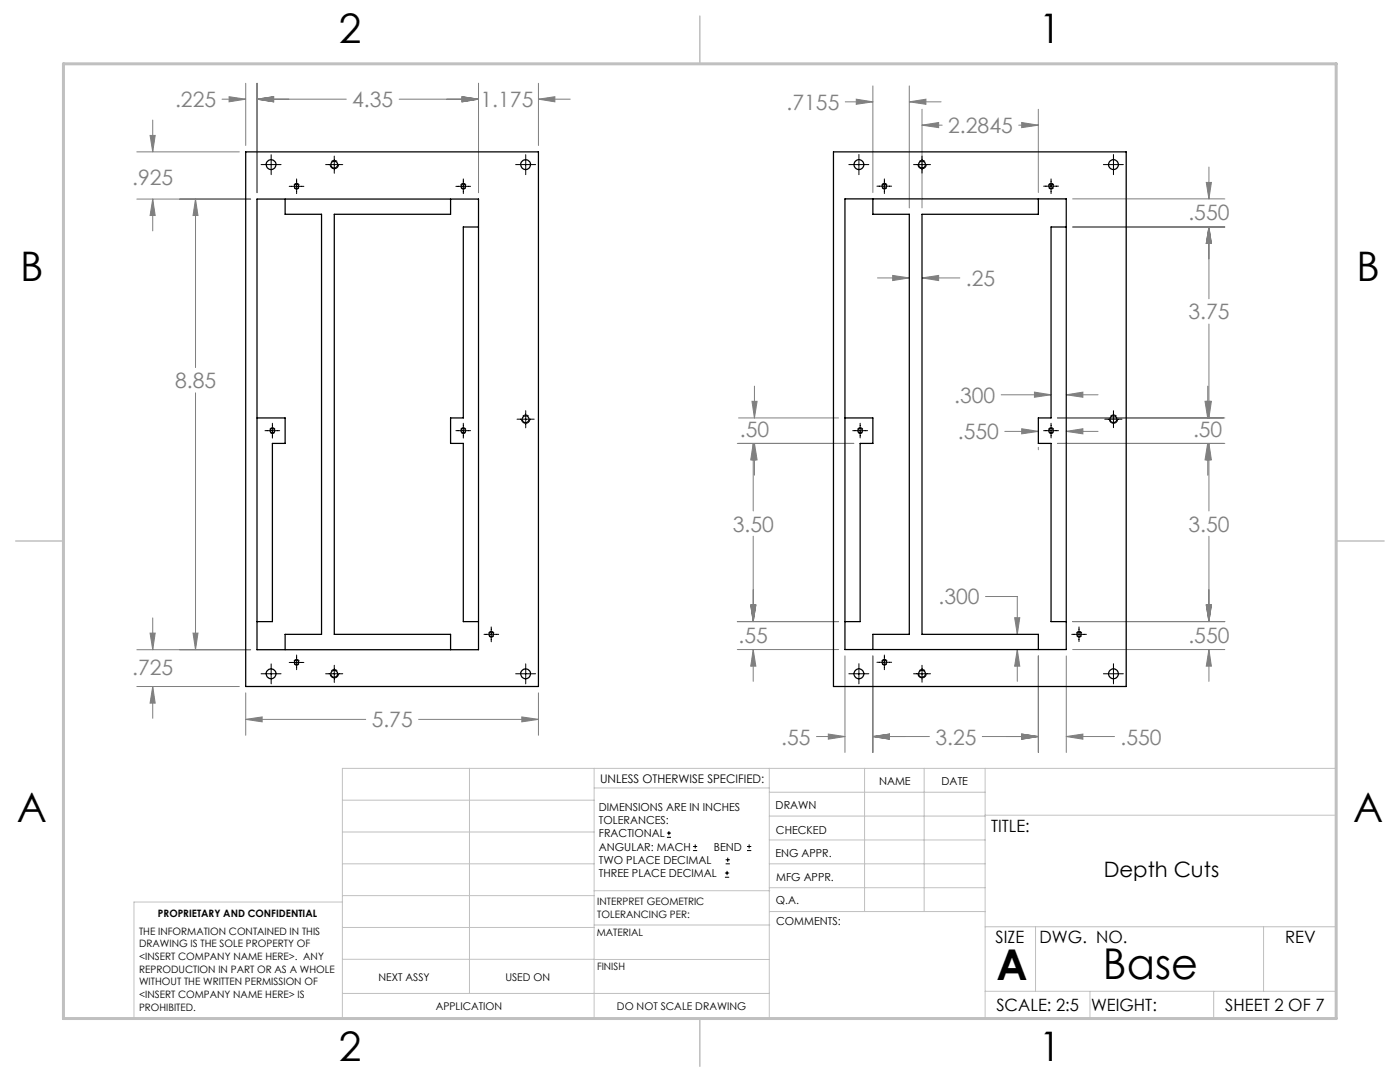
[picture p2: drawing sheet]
<svg xmlns="http://www.w3.org/2000/svg" width="279mm" height="216mm" viewBox="0 0 279 216" stroke-linecap="round" stroke-linejoin="round" font-family="sans-serif">
<g fill="none" stroke="#000" stroke-width=".2">
<path d="M52.1 32.8h4M54.1 30.9v4M57.7 37.2h2.9M59.2 35.7v2.9M65 32.8h3.4M66.7 31.2v3.4M91 37.2h2.9M92.5 35.7v2.9M102.9 32.8h4M104.9 30.9v4M169.4 32.8h4M171.4 30.8v4.1"/>
<path d="M175 37.1h2.9M176.5 35.7v2.9M182.3 32.8h3.4M184 31.2v3.3M208.3 37.1h2.9M209.8 35.7v2.9M220.2 32.8h4M222.2 30.8v4.1M52.9 85.9h2.9M54.4 84.5v2.9M91 85.9h2.9M92.5 84.5v2.9"/>
<path d="M103.2 83.6h3.4M104.9 82v3.4M170.2 85.9h2.9M171.7 84.5v2.9M208.3 85.9h2.9M209.8 84.5v2.9M220.5 83.6h3.4M222.2 82v3.3M52.1 134.4h4M54.1 132.5v4M57.7 132.2h2.9M59.2 130.7v2.9"/>
<path d="M65 134.4h3.4M66.7 132.8v3.4M96.6 126.6h2.9M98 125.1v3M102.9 134.4h4M104.9 132.5v4M169.4 134.4h4M171.4 132.4v4.1M175 132.2h2.9M176.5 130.7v2.9M182.3 134.4h3.4M184 132.8v3.3"/>
<path d="M213.9 126.6h2.9M215.3 125.1v2.9M220.2 134.4h4M222.2 132.4v4.1M133.1 167.1h.8M133.1 166.2h.8M133.5 165.8v.9M138.3 169.7h.8M138.3 168.9h.8M138.7 168.5v.8M144.7 175h.8M144.7 174.2h.8"/>
<path d="M144.8 172.4h.9M144.8 171.6h.9M145.1 173.8v.8M145.2 171.1v.9M149.1 169.7h.8M149.1 168.9h.8M149.5 168.5v.8"/>
</g>
<g fill="none" stroke="#808080" stroke-width=".2">
<path d="M44.3 19.8h4.7M45.7 19.3l3.3 .5-3.3 .5zM49 16.6v12.4M51.3 19.8l3.3-.5v1zM51.3 16.6v21.9M51.3 19.8h17.8M79.7 19.8h15.8M92.2 19.3l3.3 .5-3.3 .5zM95.5 16.6v21.9M107.5 19.8l3.2-.5v1zM107.5 19.8h6.3M107.5 16.6v12.4"/>
<path d="M170.9 19.8l3.3 .5-3.3 .5zM174.2 17.1v21.3M181.5 17.1v24.4M27.3 39.7h22.7M27.3 30.3h20.5M30 27h1l-.5 3.3zM30.5 39.7l.5 3.3h-1zM30.5 24v6.3M30.5 39.7v6.4M39 39.7l.5 3.3h-1zM39 39.7v33.6M168.7 20.3h5.5"/>
<path d="M181.5 20.3l3.3-.5v1zM181.5 20.3h6.3M184 21.8v19.7M184 25h4M184 25l3.3-.6v1.1zM203.3 25h3.9M203.9 24.4l3.3 .6-3.3 .5zM207.2 21.8v16.6M214.1 39.7h30.3M240.7 36.4h1.1l-.5 3.3zM241.3 33.3v6.4M175.1 55.5h6.4"/>
<path d="M178.2 55l3.3 .5-3.3 .5zM184 55.5h7.6M184 55.5l3.3-.5v1zM214.1 45.3h30.3M241.3 45.3v14.3M241.3 45.3l.5 3.3h-1.1zM39 78.4v51.2M150.6 77v6.4M199.8 78.8h10M206.4 78.2l3.4 .6-3.4 .5zM212.8 78.8l3.3-.6v1.1zM212.8 78.8h6.3"/>
<path d="M241 77v6.4M241.3 64.7v18.7M147.1 88.5h23.3M147.4 83.4h20M150.1 80.1h1l-.5 3.3zM150.3 88.5v13.5M150.3 88.5l.5 3.3h-1zM150.6 88.5l.5 3.3h-1zM150.6 88.5v6.3M200.5 86.1h6.7M203.9 85.5l3.3 .6-3.3 .5zM207.2 89.3v.4"/>
<path d="M211 88.5h33.4M211 83.4h33.4M212.8 86.1l3.3-.6v1.1zM212.8 86.1h6.3M240.5 80.1h1l-.5 3.3zM240.7 80.1h1.1l-.5 3.3zM241 88.5l.5 3.3h-1zM241 88.5v6.3M241.3 88.5v13.5M241.3 88.5l.5 3.3h-1.1zM150.3 107v17M196.7 119h6.3v7.6"/>
<path d="M241.3 107v17M27.3 129.6h22.7M27.3 137h20.5M30 126.3h1l-.5 3.3zM30.5 137l.5 3.3h-1zM30.5 123.3v6.3M30.5 137v6.3M38.5 126.3h1l-.5 3.3zM49 138.3v8.4M107.5 138.3v8.4M147.1 129.6h20.3M147.1 124h20.3"/>
<path d="M149.8 120.7h1l-.5 3.3zM150.3 129.6v6.4M150.3 129.6l.5 3.3h-1zM168.6 130.9v19.2M174.2 130.9v19.2M202.5 123.3h1l-.5 3.3zM203 129.6l.5 3.3h-1zM203 129.6v6.4M207.2 130.9v19.2M212.8 130.9v19.2M214.1 129.6h30.3M214.1 124h30.3"/>
<path d="M240.7 120.7h1.1l-.5 3.3zM241.3 129.6v6.4M241.3 129.6l.5 3.3h-1.1zM49 143.5l3.3-.4v.9zM49 143.5h24M83.5 143.5h24M104.1 143.1l3.4 .4-3.4 .5zM162.9 147h5.7M165.3 146.5l3.3 .5-3.3 .5zM174.2 147l3.3-.5v1zM174.2 147h11.3M196 147h11.2"/>
<path d="M203.9 146.5l3.3 .5-3.3 .5zM212.8 147l3.3-.5v1zM212.8 147h9.6"/>
</g>
<path d="M59.2 37.7a.57 .57 0 0 1-.5-.8 .57 .57 0 0 1 1-.1 .57 .57 0 0 1-.4 .9h-.1M92.5 37.7a.57 .57 0 0 1-.5-.8 .57 .57 0 0 1 .9-.1 .57 .57 0 0 1-.3 .9h-.1M176.5 37.7a.57 .57 0 0 1-.5-.8 .57 .57 0 0 1 1-.1 .57 .57 0 0 1-.4 .9h-.1M209.8 37.7a.57 .57 0 0 1-.5-.8 .57 .57 0 0 1 .9-.1 .57 .57 0 0 1-.3 .9h-.1M54.4 86.5a.57 .57 0 0 1-.5-.8 .57 .57 0 0 1 .9-.1 .57 .57 0 0 1-.3 .9h-.1M92.5 86.5a.57 .57 0 0 1-.5-.8 .57 .57 0 0 1 .9-.1 .57 .57 0 0 1-.3 .9h-.1M171.7 86.5a.57 .57 0 0 1-.5-.8 .57 .57 0 0 1 .9-.1 .57 .57 0 0 1-.3 .9h-.1M209.8 86.5a.57 .57 0 0 1-.5-.8 .57 .57 0 0 1 .9-.1 .57 .57 0 0 1-.3 .9h-.1M59.2 132.7a.57 .57 0 0 1-.5-.8 .57 .57 0 0 1 1-.1 .57 .57 0 0 1-.4 .9h-.1M98.1 127.1a.57 .57 0 0 1-.6-.8 .57 .57 0 0 1 1-.1 .57 .57 0 0 1-.3 .9h-.1M176.5 132.7a.57 .57 0 0 1-.5-.8 .57 .57 0 0 1 1-.1 .57 .57 0 0 1-.4 .9h-.1M215.4 127.1a.57 .57 0 0 1-.5-.8 .57 .57 0 0 1 .9-.1 .57 .57 0 0 1-.3 .9h-.1" fill="none" stroke="#000" stroke-width=".2" stroke-dasharray="1.3 .6" stroke-dashoffset=".8" stroke-linecap="butt"/>
<path d="M66.7 33.7a.83 .83 0 0 1-.7-1.2 .83 .83 0 0 1 1.4-.2 .83 .83 0 0 1-.5 1.4h-.2M184 33.7a.83 .83 0 0 1-.7-1.3 .83 .83 0 0 1 1.4-.1 .83 .83 0 0 1-.5 1.3l-.2 .1M104.9 84.5a.83 .83 0 0 1-.7-1.2 .83 .83 0 0 1 1.4-.2 .83 .83 0 0 1-.6 1.4h-.1M222.2 84.5a.83 .83 0 0 1-.7-1.3 .83 .83 0 0 1 1.4-.1 .83 .83 0 0 1-.5 1.3l-.2 .1M66.7 135.3a.83 .83 0 0 1-.7-1.2 .83 .83 0 0 1 1.4-.2 .83 .83 0 0 1-.5 1.4h-.2M184 135.3a.83 .83 0 0 1-.7-1.3 .83 .83 0 0 1 1.4-.1 .83 .83 0 0 1-.5 1.3l-.2 .1" fill="none" stroke="#000" stroke-width=".2" stroke-dasharray="1.3 .6" stroke-dashoffset="-.1" stroke-linecap="butt"/>
<g fill="none" stroke="#c0c0c0" stroke-width=".2">
<path d="M68.3 159.7h50.3M93.7 153.3v44.9M118.6 153.3v49.9M118.6 157.2h34.9M153.5 153.3v49.9M153.5 158.1h43.1M172.5 153.3v28.6M184.4 153.3v28.6M196.6 153.3v49.9M68.3 180h-41.6v23.2h240v-49.9h-198.4v49.9M68.3 178.7h50.3M68.3 172.4h50.3"/>
<path d="M68.3 166h50.3M118.6 177.7h35M153.5 167.6h43.1M153.5 162.8h43.1M153.5 172.4h43.1M153.5 177.1h43.1M196.6 162.7h70.1M68.3 198.2h85.2M68.3 191.4l85.2 .1M68.3 185.1h50.3M118.6 184.6h35M153.6 181.9h43"/>
<path d="M196.6 197.8h70.1M196.6 184.9h70.1M206.7 184.9v12.9M217.5 197.8v5.4M242.2 197.8v5.4M252.2 184.9v12.9"/>
</g>
<path d="M139.7 3.2v9.5M3.1 107.9h9.6M266.7 107.9h9.5M139.7 203.2v9.6" fill="none" stroke="#c0c0c0" stroke-width=".3"/>
<path d="M12.7 12.7h254v190.5h-254z" fill="none" stroke="#c0c0c0" stroke-width=".6"/>
<path d="M30.5 39.7l.5 3.3h-1zM30 27h1l-.5 3.3zM39 39.7l.5 3.3h-1zM38.5 126.3h1l-.5 3.3zM30.5 137l.5 3.3h-1zM30 126.3h1l-.5 3.3zM92.2 19.3l3.3 .5-3.3 .5zM51.3 19.8l3.3-.5v1zM92.2 19.3l3.3 .5-3.3 .5zM107.5 19.8l3.2-.5v1zM51.3 19.8l3.3-.5v1zM45.7 19.3l3.3 .5-3.3 .5zM104.1 143.1l3.4 .4-3.4 .5zM49 143.5l3.3-.4v.9zM174.2 147l3.3-.5v1zM203.9 146.5l3.3 .5-3.3 .5zM150.3 129.6l.5 3.3h-1zM149.8 120.7h1l-.5 3.3zM240.7 120.7h1.1l-.5 3.3zM241.3 129.6l.5 3.3h-1.1zM241.3 45.3l.5 3.3h-1.1zM240.7 36.4h1.1l-.5 3.3zM174.2 147l3.3-.5v1zM165.3 146.5l3.3 .5-3.3 .5zM149.8 120.7h1l-.5 3.3zM150.3 88.5l.5 3.3h-1zM150.6 88.5l.5 3.3h-1zM150.1 80.1h1l-.5 3.3zM240.7 120.7h1.1l-.5 3.3zM241.3 88.5l.5 3.3h-1.1zM241 88.5l.5 3.3h-1zM240.5 80.1h1l-.5 3.3zM241.3 45.3l.5 3.3h-1.1zM240.7 80.1h1.1l-.5 3.3zM184 55.5l3.3-.5v1zM178.2 55l3.3 .5-3.3 .5zM206.4 78.2l3.4 .6-3.4 .5zM212.8 78.8l3.3-.6v1.1zM212.8 86.1l3.3-.6v1.1zM203.9 85.5l3.3 .6-3.3 .5zM203 129.6l.5 3.3h-1zM202.5 123.3h1l-.5 3.3zM203.9 146.5l3.3 .5-3.3 .5zM212.8 147l3.3-.5v1zM203.9 24.4l3.3 .6-3.3 .5zM184 25l3.3-.6v1.1zM181.5 20.3l3.3-.5v1zM170.9 19.8l3.3 .5-3.3 .5z" fill="#808080"/>
<g fill="none" stroke="#000" stroke-width=".25">
<path d="M49 30.3h58.5v106.7h-58.5zM51.3 39.7h44.2v89.9h-44.2zM56.9 39.7v3.1h7.3v83.8h-7.3v3M89.9 39.7v3.1h-23.2v83.8h23.2v3M166.3 30.3h58.5v106.7h-58.5zM168.6 39.7h44.2v89.9h-44.2zM174.2 39.7v3.1h7.3v83.8h-7.3v3M207.2 39.7v3.1h-23.2v83.8h23.2v3M95.5 45.3h-3v38.1h-2.6v5.1h2.6v35.5h3M212.8 45.3h-3v38.1h-2.6v5.1h2.6v35.5h3M51.3 83.4h5.6v5.1h-2.5v35.5h-3.1M168.6 83.4h5.6v5.1h-2.5v35.5h-3.1"/>
<circle cx="54.1" cy="32.8" r=".99"/>
<circle cx="59.2" cy="37.2" r=".46"/>
<circle cx="66.7" cy="32.9" r=".69"/>
<circle cx="92.5" cy="37.2" r=".46"/>
<circle cx="104.9" cy="32.8" r=".99"/>
<circle cx="171.4" cy="32.8" r=".98"/>
<circle cx="176.5" cy="37.2" r=".45"/>
<circle cx="184" cy="32.9" r=".7"/>
<circle cx="209.8" cy="37.2" r=".45"/>
<circle cx="222.2" cy="32.8" r=".98"/>
<circle cx="54.4" cy="85.9" r=".46"/>
<circle cx="92.5" cy="85.9" r=".46"/>
<circle cx="104.9" cy="83.7" r=".68"/>
<circle cx="171.7" cy="85.9" r=".46"/>
<circle cx="209.8" cy="85.9" r=".46"/>
<circle cx="222.2" cy="83.7" r=".7"/>
<circle cx="54.1" cy="134.4" r=".99"/>
<circle cx="59.2" cy="132.2" r=".45"/>
<circle cx="66.7" cy="134.5" r=".69"/>
<circle cx="98" cy="126.6" r=".46"/>
<circle cx="104.9" cy="134.4" r=".99"/>
<circle cx="171.4" cy="134.4" r=".98"/>
<circle cx="176.5" cy="132.2" r=".46"/>
<circle cx="184" cy="134.5" r=".7"/>
<circle cx="215.3" cy="126.6" r=".46"/>
<circle cx="222.2" cy="134.4" r=".98"/>
</g>
<g font-size="8.5">
<text x="198.9" y="195.5">A</text>
<text x="220.1" y="195.4">Base</text>
</g>
<g font-size="8.1">
<text x="67.6" y="8.5">2</text>
<text x="207.3" y="8.5">1</text>
<text x="4" y="56.2">B</text>
<text x="270.7" y="56.2">B</text>
<text x="3.3" y="164.1">A</text>
<text x="270" y="164.1">A</text>
<text x="67.6" y="211.7">2</text>
<text x="207.3" y="211.7">1</text>
</g>
<g font-size="4.2" fill="#808080">
<text x="34.9" y="21.4">.225</text>
<text x="70.3" y="21.4">4.35</text>
<text x="95.9" y="21.4">1.175</text>
<text x="157" y="21.9">.7155</text>
<text x="189.2" y="26.5">2.2845</text>
<text x="26.4" y="36.9">.925</text>
<text x="237.2" y="43.8">.550</text>
<text x="192.8" y="57">.25</text>
<text x="237.2" y="63.7">3.75</text>
<text x="34.9" y="77.5">8.85</text>
<text x="190.4" y="80.3">.300</text>
<text x="147.7" y="87.2">.50</text>
<text x="191.2" y="87.6">.550</text>
<text x="238.1" y="87.2">.50</text>
<text x="146.2" y="106.1">3.50</text>
<text x="237.2" y="106.1">3.50</text>
<text x="187.3" y="120.6">.300</text>
<text x="147.4" y="128.4">.55</text>
<text x="237.2" y="128.4">.550</text>
<text x="26.4" y="134.7">.725</text>
<text x="74.2" y="145.1">5.75</text>
<text x="155.9" y="148.6">.55</text>
<text x="186.7" y="148.6">3.25</text>
<text x="223.6" y="148.6">.550</text>
</g>
<text font-size="4.2" x="220.3" y="174.9">Depth Cuts</text>
<g font-size="3.4">
<text x="197.8" y="166">TITLE:</text>
<text x="198.7" y="188.1">SIZE</text>
<text x="207.5" y="188.1">DWG. NO.</text>
<text x="256.5" y="188.2">REV</text>
<text x="198.8" y="201.7">SCALE: 2:5</text>
<text x="217.7" y="201.8">WEIGHT:</text>
<text x="244.5" y="201.7">SHEET 2 OF 7</text>
</g>
<text font-size="2.4" x="119.8" y="156.2">UNLESS OTHERWISE SPECIFIED:</text>
<g font-size="2.2">
<text x="119.5" y="161.8">DIMENSIONS ARE IN INCHES</text>
<text x="154.8" y="161.4">DRAWN</text>
<text x="175.4" y="156.6">NAME</text>
<text x="187.9" y="156.7">DATE</text>
<text x="119.5" y="164.4">TOLERANCES:</text>
<text x="119.5" y="167.1">FRACTIONAL</text>
<text x="154.9" y="166.3">CHECKED</text>
<text x="119.5" y="169.7">ANGULAR: MACH</text>
<text x="119.5" y="172.4">TWO PLACE DECIMAL</text>
<text x="142.5" y="169.7">BEND</text>
<text x="154.8" y="171">ENG APPR.</text>
<text x="119.5" y="175">THREE PLACE DECIMAL</text>
<text x="154.9" y="175.7">MFG APPR.</text>
<text x="154.9" y="180.4">Q.A.</text>
<text x="154.9" y="184.6">COMMENTS:</text>
</g>
<g font-size="2.1">
<text x="75.5" y="195.7">NEXT ASSY</text>
<text x="100.9" y="195.7">USED ON</text>
<text x="86.9" y="201.5">APPLICATION</text>
<text x="123.1" y="201.6">DO NOT SCALE DRAWING</text>
</g>
<g font-size="2">
<text x="31.5" y="182.9">PROPRIETARY AND CONFIDENTIAL</text>
<text x="119.2" y="180.6">INTERPRET GEOMETRIC</text>
<text x="119.2" y="183.1">TOLERANCING PER:</text>
<text x="27.8" y="186.5">THE INFORMATION CONTAINED IN THIS</text>
<text x="27.8" y="189">DRAWING IS THE SOLE PROPERTY OF</text>
<text x="27.8" y="191.6">&lt;INSERT COMPANY NAME HERE&gt;. ANY</text>
<text x="119.1" y="186.7">MATERIAL</text>
<text x="27.8" y="194.1">REPRODUCTION IN PART OR AS A WHOLE</text>
<text x="27.8" y="196.6">WITHOUT THE WRITTEN PERMISSION OF</text>
<text x="119.1" y="193.5">FINISH</text>
<text x="27.8" y="199.1">&lt;INSERT COMPANY NAME HERE&gt; IS</text>
<text x="27.8" y="201.7">PROHIBITED.</text>
</g>
</svg>
